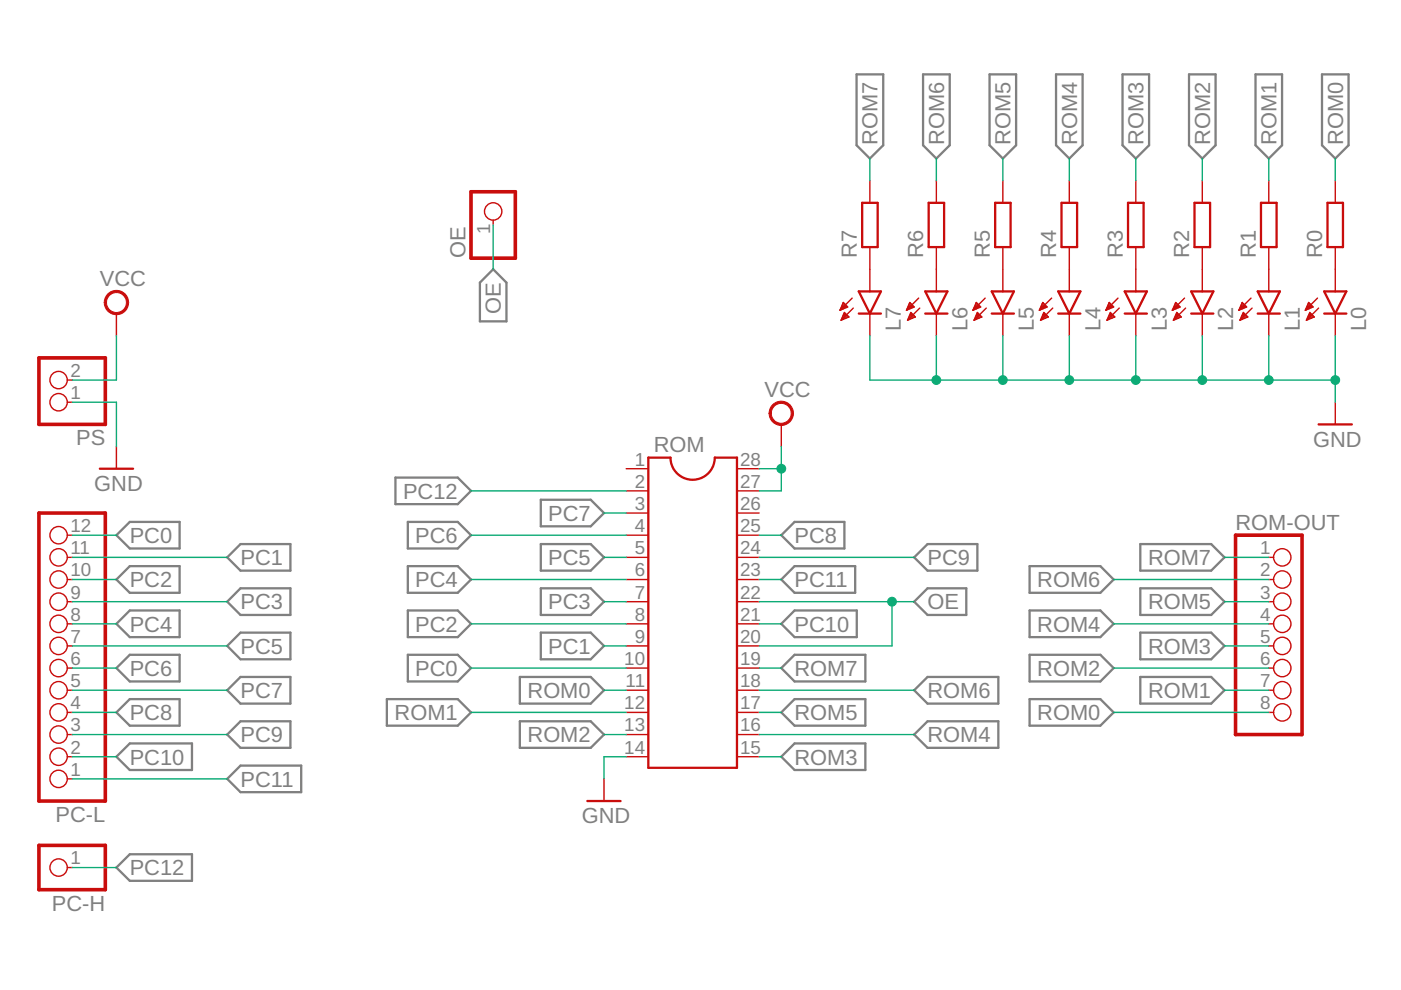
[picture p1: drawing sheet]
<svg xmlns="http://www.w3.org/2000/svg" width="297mm" height="210mm" viewBox="0 0 297 210" stroke-linecap="round" stroke-linejoin="round" font-family="sans-serif">
<g fill="none" stroke="#808080" stroke-width=".49">
<path d="M181.6 15.8h5.7v15l-2.9 2.8-2.8-2.8zM195.7 15.8h5.7v15l-2.9 2.8-2.8-2.8zM209.8 15.8h5.6v15l-2.8 2.8-2.8-2.8zM223.9 15.8h5.6v15l-2.8 2.8-2.8-2.8zM238 15.8h5.6v15l-2.8 2.8-2.8-2.8zM252.1 15.8h5.6v15l-2.8 2.8-2.8-2.8zM266.2 15.8h5.6v15l-2.8 2.8-2.8-2.8zM280.3 15.8h5.6v15l-2.8 2.8-2.8-2.8zM104.6 57.1l2.8 2.8v8.2h-5.7v-8.2zM24.7 113.5l2.8-2.8h10.6v5.6h-10.6zM48.2 118.2l2.8-2.8h10.6v5.6h-10.6zM83.8 101.3h13.2l2.9 2.8-2.9 2.8h-13.2z"/>
<path d="M86.5 110.7h10.5l2.9 2.8-2.9 2.8h-10.5zM114.7 115.4h10.5l2.9 2.8-2.9 2.8h-10.5zM114.7 106h10.5l2.9 2.8-2.9 2.8h-10.5zM168.5 110.7h10.5v5.6h-10.5l-2.8-2.8zM193.8 118.2l2.9-2.8h10.5v5.6h-10.5zM241.8 115.4h15l2.8 2.8-2.8 2.8h-15zM24.7 122.9l2.8-2.9h10.6v5.7h-10.6zM24.7 132.3l2.8-2.9h10.6v5.7h-10.6zM48.2 136.9l2.8-2.8h10.6v5.7h-10.6zM51 124.7h10.6v5.7h-10.6l-2.8-2.8zM86.5 138.8h10.5l2.9 2.8-2.9 2.9h-10.5zM86.5 120h10.5l2.9 2.9-2.9 2.8h-10.5z"/>
<path d="M86.5 129.4h10.5l2.9 2.9-2.9 2.8h-10.5zM114.7 124.7h10.5l2.9 2.9-2.9 2.8h-10.5zM114.7 134.1h10.5l2.9 2.8-2.9 2.9h-10.5zM168.5 120h12.8v5.7h-12.8l-2.8-2.8zM168.5 129.4h13.2v5.7h-13.2l-2.8-2.8zM196.7 124.7h8.2v5.7h-8.2l-2.9-2.8zM218.3 138.8h15l2.8 2.8-2.8 2.9h-15zM218.3 120h15l2.8 2.9-2.8 2.8h-15zM218.3 129.4h15l2.8 2.9-2.8 2.8h-15zM241.8 134.1h15l2.8 2.8-2.8 2.9h-15zM241.8 124.7h15l2.8 2.9-2.8 2.8h-15zM24.7 141.6l2.8-2.8h10.6v5.7h-10.6z"/>
<path d="M24.7 151l2.8-2.8h10.6v5.7h-10.6zM48.2 155.7l2.8-2.8h10.6v5.7h-10.6zM51 143.5h10.6v5.7h-10.6l-2.8-2.9zM82 148.2h15l2.9 2.8-2.9 2.9h-15zM110.2 152.9h15l2.9 2.8-2.9 2.9h-15zM110.2 143.5h15l2.9 2.8-2.9 2.9h-15zM165.7 141.6l2.8-2.8h15v5.7h-15zM165.7 151l2.8-2.8h15v5.7h-15zM193.8 155.7l2.9-2.8h15v5.7h-15zM193.8 146.3l2.9-2.8h15v5.7h-15zM218.3 148.2h15l2.8 2.8-2.8 2.9h-15zM241.8 143.5h15l2.8 2.8-2.8 2.9h-15z"/>
<path d="M24.7 160.4l2.8-2.8h13.2v5.7h-13.2zM51 162.3h12.9v5.7h-12.9l-2.8-2.9zM165.7 160.4l2.8-2.8h15v5.7h-15zM24.7 183.9l2.8-2.8h13.2v5.7h-13.2z"/>
</g>
<path d="M99.9 40.7h9.4v14h-9.4zM8.3 75.9h14v14.1h-14zM8.3 108.8h14v61h-14zM262 113.5h14.1v42.2h-14.1zM8.3 179.2h14v9.4h-14z" fill="none" stroke="#c90d0c" stroke-width=".76"/>
<g fill="none" stroke="#c90d0c" stroke-width=".3">
<path d="M184.4 38.3v4.7M198.5 38.3v4.7M212.6 38.3v4.7M226.7 38.3v4.7M240.8 38.3v4.7M254.9 38.3v4.7M269 38.3v4.7M283.1 38.3v4.7M104.6 46.7v1M184.4 52.4v9.4M198.5 52.4v9.4M212.6 52.4v9.4"/>
<path d="M226.7 52.4v9.4M240.8 52.4v9.4M254.9 52.4v9.4M269 52.4v9.4M283.1 52.4v9.4M24.7 66.5v4.7M178.1 65.7h.2M178.2 65.4h.7M178.4 65.2h1.1M178.4 67.7h.4M178.5 65h1.1M178.5 67.5h.9"/>
<path d="M178.6 64.7h.8M178.6 67.2h1.4M178.7 64.5h.4M178.7 67h1M178.8 64.2h.1M178.8 64.1l.9 1-1.6 .7zM178.8 66.7h.7M178.9 66.5h.3M179 66.3l1 .9-1.7 .7zM180.7 63.2l-2.6 2.6M180.9 65.3l-2.6 2.6M184.4 66.5v4.7"/>
<path d="M192.2 65.7h.2M192.3 65.4h.7M192.4 65.2h1.1M192.5 67.7h.4M192.6 65h1.1M192.6 67.5h.9M192.7 64.7h.7M192.7 67.2h1.3M192.8 64.5h.4M192.8 67h1M192.9 64.2h.1M192.9 64.1l.9 1-1.6 .7z"/>
<path d="M192.9 66.7h.7M193 66.5h.3M194.1 67.2l-1-.9-.7 1.6M194.1 67.2l-1.7 .7M194.8 63.2l-2.6 2.6M195 65.3l-2.6 2.6M198.5 66.5v4.7M206.3 65.7h.2M206.4 65.4h.7M206.5 65.2h1.1M206.6 67.7h.4M206.6 65h1.2"/>
<path d="M206.7 67.5h.9M206.8 64.7h.7M206.8 67.2h1.3M206.9 64.5h.4M206.9 67h1M207 64.2h.1M207 64.1l.9 1-1.6 .7zM207 66.7h.7M207.1 66.5h.3M208.2 67.2l-1-.9-.7 1.6M208.2 67.2l-1.7 .7M208.9 63.2l-2.6 2.6"/>
<path d="M209.1 65.3l-2.6 2.6M212.6 66.5v4.7M220.4 65.7h.2M220.5 65.4h.6M220.6 65.2h1.1M220.7 67.7h.4M220.7 65h1.2M220.8 67.5h.9M220.8 64.7h.8M220.9 67.2h1.3M220.9 64.5h.5M221 67h1"/>
<path d="M221.1 64.2h.1M221.1 64.1l.9 1-1.6 .7zM221.1 66.7h.7M221.2 66.5h.3M222.2 67.2l-.9-.9-.7 1.6M222.2 67.2l-1.6 .7M223 63.2l-2.6 2.6M223.2 65.3l-2.6 2.6M226.7 66.5v4.7M234.5 65.7h.2M234.6 65.4h.6M234.7 65.2h1.1"/>
<path d="M234.8 67.7h.4M234.8 65h1.2M234.9 67.5h.9M234.9 64.7h.8M235 67.2h1.3M235 64.5h.5M235.1 67h1M235.1 64.2h.1M235.2 64.1l.9 1-1.6 .7zM235.2 66.7h.7M235.3 66.5h.3M236.3 67.2l-.9-.9-.7 1.6"/>
<path d="M236.3 67.2l-1.6 .7M237 63.2l-2.5 2.6M237.3 65.3l-2.6 2.6M240.8 66.5v4.7M248.6 65.7h.2M248.7 65.4h.6M248.8 65.2h1.1M248.9 67.7h.4M248.9 65h1.2M249 67.5h.9M249 64.7h.8M249.1 67.2h1.3"/>
<path d="M249.1 64.5h.5M249.2 67h1M249.2 64.2h.1M249.3 64.1l.9 1-1.6 .7zM249.3 66.7h.7M249.4 66.5h.3M250.4 67.2l-.9-.9-.7 1.6M250.4 67.2l-1.6 .7M251.1 63.2l-2.5 2.6M251.4 65.3l-2.6 2.6M254.9 66.5v4.7M262.7 65.7h.1"/>
<path d="M262.8 65.4h.6M262.9 65.2h1.1M263 67.7h.4M263 65h1.2M263.1 67.5h.8M263.1 64.7h.8M263.2 67.2h1.3M263.2 64.5h.5M263.3 67h1M263.3 64.2h.1M263.4 64.1l.9 1-1.6 .7zM263.4 66.7h.7"/>
<path d="M263.5 66.5h.3M263.6 66.3l.9 .9-1.6 .7zM265.2 63.2l-2.5 2.6M265.5 65.3l-2.6 2.6M269 66.5v4.7M276.8 65.7h.1M276.9 65.4h.6M277 65.2h1.1M277.1 67.7h.4M277.1 65h1.2M277.2 67.5h.8M277.2 64.7h.8"/>
<path d="M277.3 67.2h1.3M277.3 64.5h.5M277.4 67h1M277.4 64.2h.1M277.5 64.1l.9 1-1.6 .7zM277.5 66.7h.7M277.6 66.5h.3M277.7 66.3l.9 .9-1.6 .7zM279.3 63.2l-2.5 2.6M279.6 65.3l-2.6 2.6M283.1 66.5v4.7M14.3 85.3h1"/>
<path d="M14.3 80.6h1M24.7 94.7v4.7M132.8 99.4h4.7M156.3 99.4h4.7M165.7 90v4.7M283.1 85.3v4.7M14.3 118.2h1M14.3 113.5h1M132.8 118.2h4.7M132.8 113.5h4.7M132.8 104.1h4.7M132.8 108.8h4.7"/>
<path d="M156.3 118.2h4.7M156.3 113.5h4.7M156.3 104.1h4.7M156.3 108.8h4.7M269 118.2h1M14.3 136.9h1M14.3 132.3h1M14.3 127.6h1M14.3 122.9h1M132.8 136.9h4.7M132.8 132.3h4.7M132.8 127.6h4.7"/>
<path d="M132.8 122.9h4.7M156.3 136.9h4.7M156.3 132.3h4.7M156.3 127.6h4.7M156.3 122.9h4.7M269 136.9h1M269 132.3h1M269 127.6h1M269 122.9h1M14.3 155.7h1M14.3 151h1M14.3 146.3h1"/>
<path d="M14.3 141.6h1M132.8 155.7h4.7M132.8 151h4.7M132.8 146.3h4.7M132.8 141.6h4.7M156.3 155.7h4.7M156.3 151h4.7M156.3 146.3h4.7M156.3 141.6h4.7M269 151h1M269 146.3h1M269 141.6h1"/>
<path d="M14.3 165.1h1M14.3 160.4h1M128.1 165.1v4.7M132.8 160.4h4.7M156.3 160.4h4.7M14.3 183.9h1"/>
<circle cx="104.6" cy="44.8" r="1.84"/>
<circle cx="12.4" cy="80.6" r="1.84"/>
<circle cx="12.4" cy="85.3" r="1.84"/>
<circle cx="12.4" cy="118.2" r="1.84"/>
<circle cx="12.4" cy="113.5" r="1.84"/>
<circle cx="271.9" cy="118.2" r="1.84"/>
<circle cx="12.4" cy="136.9" r="1.84"/>
<circle cx="12.4" cy="132.3" r="1.84"/>
<circle cx="12.4" cy="122.9" r="1.84"/>
<circle cx="12.4" cy="127.6" r="1.84"/>
<circle cx="271.9" cy="127.6" r="1.84"/>
<circle cx="271.9" cy="136.9" r="1.84"/>
<circle cx="271.9" cy="122.9" r="1.84"/>
<circle cx="271.9" cy="132.3" r="1.84"/>
<circle cx="12.4" cy="141.6" r="1.84"/>
<circle cx="12.4" cy="146.3" r="1.84"/>
<circle cx="12.4" cy="151" r="1.84"/>
<circle cx="12.4" cy="155.7" r="1.84"/>
<circle cx="271.9" cy="146.3" r="1.84"/>
<circle cx="271.9" cy="151" r="1.84"/>
<circle cx="271.9" cy="141.6" r="1.84"/>
<circle cx="12.4" cy="160.4" r="1.84"/>
<circle cx="12.4" cy="165.1" r="1.84"/>
<circle cx="12.4" cy="183.9" r="1.84"/>
</g>
<g fill="none" stroke="#c90d0c" stroke-width=".49">
<path d="M182.8 43h3.3v9.4h-3.3zM196.9 43h3.3v9.4h-3.3zM211 43h3.3v9.4h-3.3zM225.1 43h3.3v9.4h-3.3zM239.2 43h3.3v9.4h-3.3zM253.3 43h3.3v9.4h-3.3zM267.4 43h3.3v9.4h-3.3zM281.5 43h3.2v9.4h-3.2zM182.1 61.8h4.7l-2.4 4.7zM182.1 66.5h4.7M196.2 66.5h4.7M196.2 61.8h4.7l-2.4 4.7z"/>
<path d="M210.3 66.5h4.7M210.3 61.8h4.7l-2.4 4.7zM224.4 66.5h4.7M224.4 61.8h4.7l-2.4 4.7zM238.5 66.5h4.7M238.5 61.8h4.7l-2.4 4.7zM252.6 66.5h4.7M252.6 61.8h4.7l-2.4 4.7zM266.7 66.5h4.7M266.7 61.8h4.7l-2.4 4.7zM280.8 66.5h4.7M280.8 61.8h4.7l-2.4 4.7z"/>
<path d="M21.2 99.4h7M137.5 97h4.7a4.7 4.7 0 0 0 4.7 4.7 4.7 4.7 0 0 0 4.7-4.7h4.7v65.8h-18.8zM279.6 90h7M124.5 169.8h7.1"/>
</g>
<g fill="#c90d0c" stroke="#c90d0c" stroke-width=".21">
<path d="M163.7 85.9a2.58 2.58 0 0 1 4.1 .4 2.58 2.58 0 0 1-1.5 3.8 2.58 2.58 0 0 1-3.3-2.5h.5a2.12 2.12 0 0 1 3.2-1.8 2.12 2.12 0 0 1 .2 3.6 2.12 2.12 0 0 1-3.3-1.4l-.1-.4h-.5a2.77 2.77 0 0 1 .7-1.7z" fill-rule="evenodd"/>
<path d="M22.8 62.4a2.58 2.58 0 0 1 4.1 .4 2.58 2.58 0 0 1-1.5 3.8 2.58 2.58 0 0 1-3.3-2.5h.5a2.12 2.12 0 0 1 3.1-1.7 2.12 2.12 0 0 1 .2 3.6 2.12 2.12 0 0 1-3.3-1.5v-.4h-.5a2.77 2.77 0 0 1 .7-1.7z" fill-rule="evenodd"/>
</g>
<g fill="none" stroke="#0dab76" stroke-width=".3">
<path d="M184.4 33.6v4.7M198.5 33.6v4.7M212.6 33.6v4.7M226.7 33.6v4.7M240.8 33.6v4.7M254.9 33.6v4.7M269 33.6v4.7M283.1 33.6v4.7M104.6 47.7v9.4M24.7 71.2v9.4h-9.4M184.4 71.2v9.4h98.7M198.5 71.2v9.4"/>
<path d="M212.6 71.2v9.4M226.7 71.2v9.4M240.8 71.2v9.4M254.9 71.2v9.4M269 71.2v9.4M283.1 71.2v14.1M15.3 85.3h9.4v9.4M161 99.4h4.7M165.7 94.7v9.4h-4.7M15.3 113.5h9.4M15.3 118.2h32.9M99.9 104.1h32.9"/>
<path d="M99.9 113.5h32.9M128.1 118.2h4.7M128.1 108.8h4.7M161 113.5h4.7M161 118.2h32.8M259.6 118.2h9.4M15.3 122.9h9.4M15.3 132.3h9.4M15.3 136.9h32.9M15.3 127.6h32.9M99.9 122.9h32.9M99.9 132.3h32.9"/>
<path d="M128.1 136.9h4.7M128.1 127.6h4.7M161 122.9h4.7M161 132.3h4.7M161 127.6h32.8M189.1 127.6v9.3h-28.1M236.1 122.9h32.9M236.1 132.3h32.9M259.6 136.9h9.4M259.6 127.6h9.4M15.3 141.6h9.4M15.3 151h9.4"/>
<path d="M15.3 155.7h32.9M15.3 146.3h32.9M99.9 141.6h32.9M99.9 151h32.9M128.1 155.7h4.7M128.1 146.3h4.7M161 141.6h4.7M161 151h4.7M161 155.7h32.8M161 146.3h32.8M236.1 141.6h32.9M236.1 151h32.9"/>
<path d="M259.6 146.3h9.4M15.3 160.4h9.4M15.3 165.1h32.9M132.8 160.4h-4.7v4.7M161 160.4h4.7M15.3 183.9h9.4"/>
</g>
<g fill="#0dab76" stroke="#0dab76" stroke-width=".21">
<circle cx="165.7" cy="99.4" r=".93"/>
<circle cx="283.1" cy="80.6" r=".93"/>
<circle cx="269" cy="80.6" r=".93"/>
<circle cx="254.9" cy="80.6" r=".93"/>
<circle cx="240.8" cy="80.6" r=".93"/>
<circle cx="226.7" cy="80.6" r=".93"/>
<circle cx="212.6" cy="80.6" r=".93"/>
<circle cx="198.5" cy="80.6" r=".93"/>
<circle cx="189.1" cy="127.6" r=".93"/>
</g>
<g font-size="4.6" fill="#808080">
<text x="186.1" y="30.8" transform="rotate(-90 186.1 30.8)">ROM7</text>
<text x="200.2" y="30.8" transform="rotate(-90 200.2 30.8)">ROM6</text>
<text x="214.3" y="30.8" transform="rotate(-90 214.3 30.8)">ROM5</text>
<text x="228.4" y="30.8" transform="rotate(-90 228.4 30.8)">ROM4</text>
<text x="242.5" y="30.8" transform="rotate(-90 242.5 30.8)">ROM3</text>
<text x="256.6" y="30.8" transform="rotate(-90 256.6 30.8)">ROM2</text>
<text x="270.6" y="30.8" transform="rotate(-90 270.6 30.8)">ROM1</text>
<text x="284.7" y="30.8" transform="rotate(-90 284.7 30.8)">ROM0</text>
<text x="98.7" y="54.7" transform="rotate(-90 98.7 54.7)">OE</text>
<text x="181.7" y="54.7" transform="rotate(-90 181.7 54.7)">R7</text>
<text x="195.8" y="54.7" transform="rotate(-90 195.8 54.7)">R6</text>
<text x="209.9" y="54.7" transform="rotate(-90 209.9 54.7)">R5</text>
<text x="223.9" y="54.7" transform="rotate(-90 223.9 54.7)">R4</text>
<text x="238" y="54.7" transform="rotate(-90 238 54.7)">R3</text>
<text x="252.1" y="54.7" transform="rotate(-90 252.1 54.7)">R2</text>
<text x="266.2" y="54.7" transform="rotate(-90 266.2 54.7)">R1</text>
<text x="280.3" y="54.7" transform="rotate(-90 280.3 54.7)">R0</text>
<text x="21.2" y="60.6">VCC</text>
<text x="106.2" y="66.6" transform="rotate(-90 106.2 66.6)">OE</text>
<text x="191" y="70.2" transform="rotate(-90 191 70.2)">L7</text>
<text x="205.1" y="70.2" transform="rotate(-90 205.1 70.2)">L6</text>
<text x="219.2" y="70.2" transform="rotate(-90 219.2 70.2)">L5</text>
<text x="233.3" y="70.2" transform="rotate(-90 233.3 70.2)">L4</text>
<text x="247.4" y="70.2" transform="rotate(-90 247.4 70.2)">L3</text>
<text x="261.5" y="70.2" transform="rotate(-90 261.5 70.2)">L2</text>
<text x="275.6" y="70.2" transform="rotate(-90 275.6 70.2)">L1</text>
<text x="289.7" y="70.2" transform="rotate(-90 289.7 70.2)">L0</text>
<text x="162.1" y="84.1">VCC</text>
<text x="16.2" y="94.4">PS</text>
<text x="138.6" y="95.9">ROM</text>
<text x="278.4" y="94.7">GND</text>
<text x="20" y="104.1">GND</text>
<text x="85.4" y="105.7">PC12</text>
<text x="116.2" y="110.4">PC7</text>
<text x="262" y="112.3">ROM-OUT</text>
<text x="27.5" y="115.1">PC0</text>
<text x="51" y="119.8">PC1</text>
<text x="88" y="115.1">PC6</text>
<text x="116.2" y="119.8">PC5</text>
<text x="168.5" y="115.1">PC8</text>
<text x="196.6" y="119.8">PC9</text>
<text x="243.4" y="119.8">ROM7</text>
<text x="27.5" y="124.5">PC2</text>
<text x="88" y="124.5">PC4</text>
<text x="168.5" y="124.5">PC11</text>
<text x="219.9" y="124.5">ROM6</text>
<text x="51" y="129.2">PC3</text>
<text x="116.2" y="129.2">PC3</text>
<text x="196.6" y="129.2">OE</text>
<text x="243.4" y="129.2">ROM5</text>
<text x="27.5" y="133.9">PC4</text>
<text x="88" y="133.9">PC2</text>
<text x="168.5" y="133.9">PC10</text>
<text x="219.9" y="133.9">ROM4</text>
<text x="27.5" y="143.3">PC6</text>
<text x="51" y="138.6">PC5</text>
<text x="88" y="143.3">PC0</text>
<text x="116.2" y="138.6">PC1</text>
<text x="168.5" y="143.3">ROM7</text>
<text x="219.9" y="143.3">ROM2</text>
<text x="243.4" y="138.6">ROM3</text>
<text x="51" y="148">PC7</text>
<text x="111.9" y="148">ROM0</text>
<text x="196.6" y="148">ROM6</text>
<text x="243.4" y="148">ROM1</text>
<text x="27.5" y="152.7">PC8</text>
<text x="83.7" y="152.7">ROM1</text>
<text x="168.5" y="152.7">ROM5</text>
<text x="219.9" y="152.7">ROM0</text>
<text x="51" y="157.4">PC9</text>
<text x="111.9" y="157.4">ROM2</text>
<text x="196.6" y="157.4">ROM4</text>
<text x="27.5" y="162.1">PC10</text>
<text x="51" y="166.8">PC11</text>
<text x="168.5" y="162.1">ROM3</text>
<text x="11.8" y="174.3">PC-L</text>
<text x="123.4" y="174.5">GND</text>
<text x="27.5" y="185.6">PC12</text>
<text x="11" y="193.1">PC-H</text>
</g>
<g font-size="4" fill="#808080">
<text x="103.9" y="49.5" transform="rotate(-90 103.9 49.5)">1</text>
<text x="14.9" y="79.9">2</text>
<text x="14.9" y="84.6">1</text>
<text x="134.6" y="98.7">1</text>
<text x="156.9" y="98.7">28</text>
<text x="134.6" y="103.4">2</text>
<text x="156.9" y="103.4">27</text>
<text x="14.9" y="112.8">12</text>
<text x="134.6" y="108.1">3</text>
<text x="134.6" y="112.8">4</text>
<text x="156.9" y="112.8">25</text>
<text x="156.9" y="108.1">26</text>
<text x="14.9" y="117.5">11</text>
<text x="134.6" y="117.5">5</text>
<text x="156.9" y="117.5">24</text>
<text x="267.2" y="117.5">1</text>
<text x="14.9" y="122.2">10</text>
<text x="134.6" y="122.2">6</text>
<text x="156.9" y="122.2">23</text>
<text x="267.2" y="122.2">2</text>
<text x="14.9" y="131.6">8</text>
<text x="14.9" y="126.9">9</text>
<text x="134.6" y="126.9">7</text>
<text x="134.6" y="131.6">8</text>
<text x="156.9" y="131.6">21</text>
<text x="156.9" y="126.9">22</text>
<text x="267.2" y="126.9">3</text>
<text x="267.2" y="131.6">4</text>
<text x="14.9" y="136.3">7</text>
<text x="134.6" y="136.3">9</text>
<text x="156.9" y="136.3">20</text>
<text x="267.2" y="136.3">5</text>
<text x="14.9" y="141">6</text>
<text x="132.3" y="141">10</text>
<text x="156.9" y="141">19</text>
<text x="267.2" y="141">6</text>
<text x="14.9" y="145.7">5</text>
<text x="132.6" y="145.7">11</text>
<text x="156.9" y="145.7">18</text>
<text x="267.2" y="145.7">7</text>
<text x="14.9" y="155.1">3</text>
<text x="14.9" y="150.4">4</text>
<text x="132.3" y="150.4">12</text>
<text x="132.3" y="155.1">13</text>
<text x="156.9" y="155.1">16</text>
<text x="156.9" y="150.4">17</text>
<text x="267.2" y="150.4">8</text>
<text x="14.9" y="159.8">2</text>
<text x="132.3" y="159.8">14</text>
<text x="156.9" y="159.8">15</text>
<text x="14.9" y="164.5">1</text>
<text x="14.9" y="183.3">1</text>
</g>
</svg>
